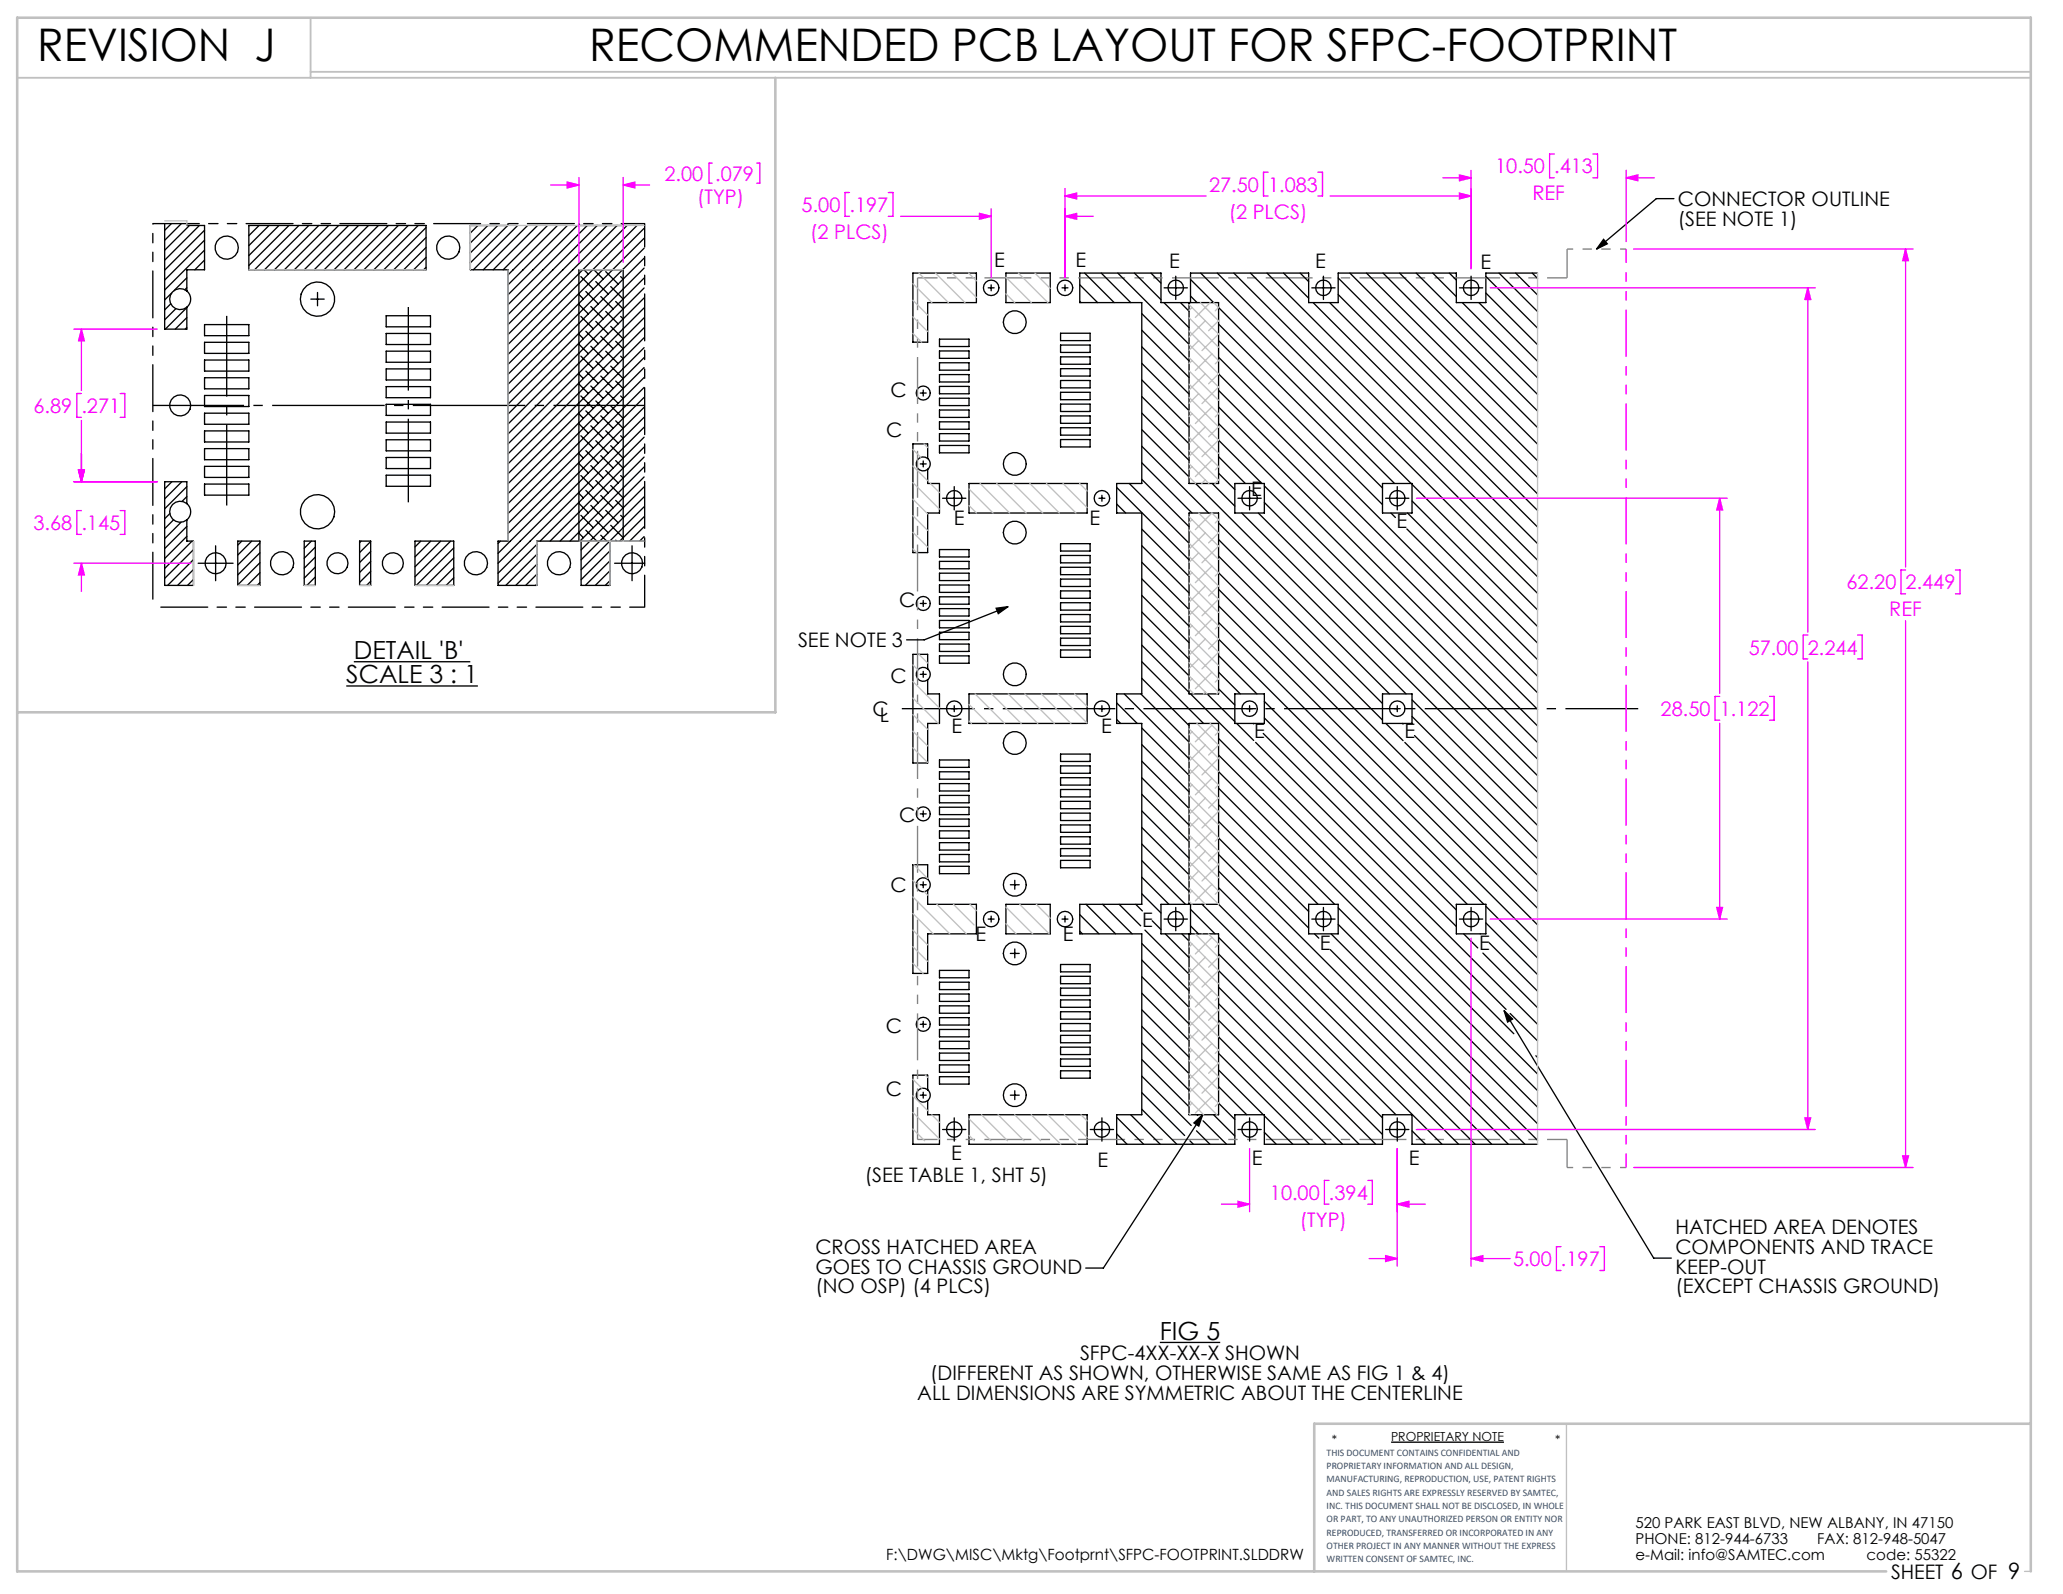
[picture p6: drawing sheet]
<svg xmlns="http://www.w3.org/2000/svg" width="279mm" height="216mm" viewBox="0 0 279 216" stroke-linecap="round" stroke-linejoin="round" font-family="sans-serif">
<path d="M0 0h279.4v215.9h-279.4z" fill="none" stroke="#fff" stroke-width=".18"/>
<g fill="none" stroke="#000" stroke-width=".18">
<path d="M22.3 30.3v14.3h3v-3M23.2 30.3l-.9 .9M23.2 39.7l-.9 .9M24.6 30.3l-2.3 2.2M25.3 39l-.3 .2M25.3 37.6l-1.7 1.8M25.3 39.4a1.43 1.43 0 0 0-1.9 .1 1.43 1.43 0 0 0 0 2 1.43 1.43 0 0 0 1.9 .1M25.3 39.4a1.42 1.42 0 0 1 0 2.2M25.3 30.3v.2h2.4v6h-2.4v2.9M25.7 30.5l-3.4 3.4M27 30.5l-4.7 4.7M27.7 31.2l-5.4 5.4"/>
<path d="M27.7 32.5l-5.4 5.4M27.7 33.9l-5.4 5.4M27.7 35.2l-1.3 1.3M33.7 30.5h24v6h-24zM33.7 30.5v.1M35.1 30.5l-1.4 1.4M36.4 30.5l-2.7 2.8M37.8 30.5l-4.1 4.1M39.1 30.5l-5.4 5.5M40.5 30.5l-6 6M41.8 30.5l-6 6M43 39.6v1.8"/>
<path d="M43.2 30.5l-6 6M44.5 30.5l-6 6M45.9 30.5l-6 6M47.2 30.5l-6 6M48.6 30.5l-6 6M49.9 30.5l-6 6M51.2 30.5l-6 6M52.6 30.5l-6 6M53.9 30.5l-6 6M55.3 30.5l-6 6M56.6 30.5l-6 6M57.7 30.8l-5.7 5.7"/>
<path d="M57.7 32.2l-4.4 4.3M57.7 33.5l-3 3M57.7 34.9l-1.7 1.6M57.7 36.2l-.3 .3M64.7 30.5l-1 1.1M66.1 30.5l-2.4 2.4M67.4 30.5l-3.7 3.8M68.8 30.5l-5.1 5.1M68.8 30.3v.2h-5.1v6h5.1v36.8h-1.3v6h5.2v-6h14.6M70.1 30.5l-6 6M71.5 30.5l-6 6M72.8 30.5l-6 6"/>
<path d="M74.1 30.5l-6 6M75.5 30.5l-6.7 6.7M76.8 30.5l-8 8.1M78.2 30.5l-9.4 9.4M78.4 39.9l.6 .6M78.4 30.3v.2h6v-.2M78.7 37.5l1.7 1.7M79.1 36.5l.6 .6M79.3 39.5l1.7 1.7M79.5 30.5l-10.7 10.8M80.4 36.5l1.3 1.3M80.7 38.1l1.7 1.7"/>
<path d="M80.9 30.5l-12.1 12.1M82 36.8l1.7 1.7M82.2 30.5l-13.4 13.5M82.7 38.8l1.7 1.7M83.6 30.5l-14.8 14.8M84.1 37.5l.3 .3M84.9 30.5l-16.1 16.2M86.3 30.5l-17.5 17.5M87.2 30.9l-18.4 18.5M87.2 32.3l-18.4 18.4M87.2 33.6l-18.4 18.5M87.2 35l-18.4 18.4"/>
<path d="M87.2 36.3l-18.4 18.4M87.2 37.7l-18.4 18.4M87.2 39l-18.4 18.4M123.6 37h8.6v4h-6.6v5.3h-2zM133.8 39h.8M134.2 38.6v.8M136.2 37h6v4h-6zM143.8 39h.8M144.2 38.6v.8M146.2 38.6l2.5 2.4M146.9 37l4 4M149.1 37l4 4"/>
<path d="M151.4 37l9.6 9.6M153.6 37l3.6 3.6M155.9 37l1.3 1.3M157.7 39h3.1M159.2 37.4v3.2M161.2 37.9l3.2 3.1M162.6 37l28.5 28.5M164.9 37l43.3 43.4M167.1 37l41.1 41.1M169.3 37l38.9 38.9M171.6 37l36.6 36.6M173.8 37l3.4 3.4"/>
<path d="M176.1 37l1.1 1.1M177.7 39h3.1M179.2 37.4v3.2M181.2 39.9l27 27M181.2 37.6l27 27M182.8 37l25.4 25.4M185.1 37l23.1 23.2M187.3 37l20.9 20.9M189.6 37l18.6 18.7M191.8 37l16.4 16.4M194 37l3.2 3.2M196.3 37l.9 .9"/>
<path d="M197.7 39h3.1M199.2 37.4v3.2M201.2 39.7l7 7M201.2 37.4l7 7M203 37l5.2 5.2M205.3 37l2.9 3M207.5 37l.7 .7M208.2 37h-7v4h-4v-4h-16v4h-4v-4h-16v4M217.2 32.4l.5 .6-1.5 .7zM226.7 26.9h-2.4l-8.1 6.8M23.1 41.2l-.8 .8M23.8 41.8l-1.5 1.5"/>
<path d="M25.3 41.7l-2.9 2.9M25.3 43l-1.6 1.6M25.3 44.4l-.2 .2M27.7 46.4h6v1.5h-6zM27.7 44h6v1.5h-6zM27.7 48.8h6v1.5h-6zM27.7 51.2h6v1.5h-6zM27.7 53.6h6v1.5h-6zM27.7 56h6v1.5h-6zM27.7 58.4h6v1.5h-6zM42.1 40.5h1.8M52.3 54.8h6v1.5h-6z"/>
<path d="M52.3 57.2h6v1.5h-6zM52.3 42.8h6v1.5h-6zM52.3 45.2h6v1.5h-6zM52.3 47.6h6v1.5h-6zM52.3 50h6v1.5h-6zM52.3 52.4h6v1.5h-6zM52.3 59.6h6v1.5h-6zM78.4 57.4l1.3 1.3M78.4 56.1l.6 .6M78.4 52l1.3 1.3M78.4 50.7l.6 .6M78.4 46.6l1.3 1.3"/>
<path d="M78.4 45.3l.6 .6M78.4 41.2l1.3 1.3M78.7 59l1.7 1.7M78.7 53.6l1.7 1.7M78.7 48.2l1.7 1.7M78.7 42.9l1.7 1.6M79.3 55.7l1.7 1.6M79.3 50.3l1.7 1.6M79.3 44.9l1.7 1.7M80 57.7l1.7 1.7M80 52.3l1.7 1.7M80 46.9l1.7 1.7"/>
<path d="M80 41.5l1.7 1.7M80.7 59.7l1.7 1.7M80.7 54.3l1.7 1.7M80.7 48.9l1.7 1.7M80.7 43.5l1.7 1.7M81.4 56.3l1.6 1.7M81.4 50.9l1.6 1.7M81.4 45.5l1.6 1.7M81.4 40.2l1.6 1.6M82 58.3l1.7 1.7M82 53l1.7 1.6M82 47.6l1.7 1.7"/>
<path d="M82 42.2l1.7 1.7M82.7 55l1.7 1.7M82.7 49.6l1.7 1.7M82.7 44.2l1.7 1.7M83.4 57l1 1M83.4 51.6l1 1M83.4 46.2l1 1M83.4 40.8l1 1.1M84.1 59l.3 .4M84.1 53.6l.3 .4M84.1 48.2l.3 .4M84.1 42.9l.3 .3"/>
<path d="M84.4 51.3l-15.6 15.6M87.2 41.7l-18.4 18.4M87.2 43l-18.4 18.5M87.2 44.4l-18.4 18.4M87.2 45.7l-18.4 18.5M87.2 47.1l-18.4 18.4M87.2 51.1l-18.4 18.5M87.2 52.5l-18.4 18.4M87.2 40.4l-18.4 18.4M87.2 49.8l-18.4 18.4M87.2 53.8l-18.4 18.5M87.2 55.2l-19.7 19.8"/>
<path d="M87.2 56.5l-19.7 19.8M87.2 57.9l-19.7 19.7M87.2 59.2l-14 14.1M87.2 48.4l-2.8 2.9M124.6 53.2h.8M125 52.8v.8M127.2 45.9h4v1h-4zM127.2 47.5h4v1h-4zM127.2 49.1h4v1h-4zM127.2 50.7h4v1h-4zM127.2 52.3h4v1h-4zM127.2 53.9h4v1h-4z"/>
<path d="M127.2 55.5h4v1h-4zM127.2 57.1h4v1h-4zM127.2 58.7h4v1h-4zM143.6 45.1h4v1h-4zM143.6 46.7h4v1h-4zM143.6 48.3h4v1h-4zM143.6 49.9h4v1h-4zM143.6 51.5h4v1h-4zM143.6 53.1h4v1h-4zM143.6 54.7h4v1h-4zM143.6 56.3h4v1h-4zM143.6 57.9h4v1h-4z"/>
<path d="M143.6 59.5h4v1h-4zM146.2 40.8l.2 .2M154.6 58.2l6.4 6.4M154.6 56l6.4 6.4M154.6 53.7l6.4 6.4M154.6 51.5l6.4 6.4M154.6 49.2l6.4 6.4M154.6 47l6.4 6.4M154.6 44.7l6.4 6.4M154.6 42.5l6.4 6.4M157.6 41l3.4 3.4M159.9 41l1.1 1.1"/>
<path d="M161 41v24.5h4v-24.5h-7.8v-4h-11v4h8.4v24.5h-3.4v4h3.4v24.5h-3.4v4h3.4v24.5h-8.4v4h8.4v24.5h-3.4v4h16v-4h4v4h16v-4h4v4h17M161.2 40.1l.9 .9M165 59.6l5.9 5.9M165 57.4l43.2 43.2M165 55.1l43.2 43.2M165 52.9l43.2 43.2M165 50.6l43.2 43.2M165 48.4l43.2 43.2M165 46.1l22.2 22.2M165 43.9l22.2 22.2M165 41.7l23.9 23.8M177.8 41l30.4 30.4"/>
<path d="M180.1 41l28.1 28.1M198 41l10.2 10.2M200.3 41l7.9 7.9M23 69.6l-.7 .7M23.3 65.2l-1 1M23.5 70.4l-1.2 1.2M24.5 70.7l-2.2 2.3M24.6 65.2l-2.3 2.4M25.3 65.9l-3 3M25.3 67.3l-.6 .6M25.3 71.3l-3 3M25.3 72.7l-3 3"/>
<path d="M25.3 68.2a1.43 1.43 0 0 0-1.9 .1 1.43 1.43 0 0 0 0 2 1.43 1.43 0 0 0 1.9 .1M25.3 68.2a1.43 1.43 0 0 1 0 2.2M25.3 68.2v-3h-3v14.1h3.9v-6h-.9v-2.9M26 73.3l-3.7 3.7M26.2 74.4l-3.9 3.9M26.2 75.8l-3.5 3.5M26.2 77.1l-2.1 2.2M26.2 78.5l-.8 .8M26.8 76.3h4.8M27.7 60.8h6v1.5h-6zM27.7 63.2h6v1.5h-6zM27.7 65.6h6v1.5h-6z"/>
<path d="M29.2 73.9v4.8M32.2 73.3h3v6h-3zM32.7 73.3l-.5 .5M34.1 73.3l-1.9 1.9M35.2 73.5l-3 3M35.2 74.9l-3 3M35.2 76.2l-3 3M35.2 77.6l-1.7 1.7M35.2 78.9l-.4 .4M41.2 73.3h1.5v6h-1.5zM42.2 73.3l-1 1M42.7 75.5l-1.5 1.5"/>
<path d="M42.7 76.8l-1.5 1.5M42.7 74.1l-1.5 1.5M42.7 78.2l-1.1 1.1M48.7 73.3h1.5v6h-1.5zM48.9 73.3l-.2 .2M50.2 73.3l-1.5 1.5M50.2 74.7l-1.5 1.5M50.2 76l-1.5 1.5M50.2 77.4l-1.5 1.5M50.2 78.7l-.6 .6M52.3 62h6v1.5h-6zM52.3 64.4h6v1.5h-6z"/>
<path d="M56.2 73.3h5.3v6h-5.3zM57 73.3l-.8 .8M58.3 73.3l-2.1 2.1M59.7 73.3l-3.5 3.5M61 73.3l-4.8 4.8M61.5 74.2l-5.1 5.1M61.5 75.6l-3.8 3.7M61.5 76.9l-2.4 2.4M61.5 78.3l-1.1 1M67.8 73.3l-.3 .3M72.7 73.7l-5.2 5.3M72.7 75.1l-4.2 4.2"/>
<path d="M72.7 76.4l-2.8 2.9M72.7 77.8l-1.5 1.5M72.7 79.1l-.2 .2M78.4 72.2l.6 .6M78.4 68.2l1.3 1.3M78.4 66.8l.6 .6M78.4 62.8l1.3 1.3M78.4 61.4l.6 .6M78.4 73.3v-36.8h6v36.8M78.7 69.8l1.7 1.7M78.7 64.4l1.7 1.7M78.7 73.3v6h3.9v-6"/>
<path d="M79.3 71.8l1.5 1.5M79.3 66.4l1.7 1.7M79.3 61l1.7 1.7M80 68.4l1.7 1.7M80 63.1l1.7 1.6M80.7 70.5l1.7 1.7M80.7 65.1l1.7 1.7M81.4 72.5l.8 .8M81.4 67.1l1.6 1.7M81.4 61.7l1.6 1.7M82 69.1l1.7 1.7M82 63.7l1.7 1.7"/>
<path d="M82.6 74.6l-3.9 3.9M82.6 76l-3.3 3.3M82.6 77.3l-2 2M82.6 78.7l-.6 .6M82.7 71.1l1.7 1.7M82.7 65.8l1.7 1.6M82.7 60.4l1.7 1.6M83.2 76.3h4.1M83.4 73.2l.1 .1M83.4 67.8l1 1M83.4 62.4l1 1M84.1 69.8l.3 .3"/>
<path d="M84.1 64.4l.3 .3M85.6 73.9v4.8M87.2 60.6l-12.7 12.7M87.2 61.9l-11.3 11.4M87.2 63.3l-10 10M87.2 64.6l-8.7 8.7M87.2 65.9l-8.5 8.6M87.2 67.3l-8.5 8.5M87.2 68.6l-8.5 8.6M87.2 71.3l-1.9 2M87.2 72.7l-.6 .6M87.2 70l-3.3 3.3"/>
<path d="M124.6 62.8h.8M125 62.4v.8M125.6 62.1a.95 .95 0 0 0-1.3 .1 .95 .95 0 0 0 0 1.3 .95 .95 0 0 0 1.3 .1M125.6 62.1a.95 .95 0 0 1 0 1.5M125.6 62.1v-2h-2v14.7h2v-5.3h1.6v-4h-1.6v-1.9M127.2 60.3h4v1h-4zM127.2 74.4h4v1h-4zM127.2 76h4v1h-4zM127.2 77.6h4v1h-4zM127.2 79.2h4v1h-4zM127.7 67.5h3.1M129.2 65.9v3.2"/>
<path d="M131.2 65.5h16v4h-16zM143.6 73.6h4v1h-4zM143.6 75.2h4v1h-4zM143.6 76.8h4v1h-4zM143.6 78.4h4v1h-4zM148.8 67.5h.8M149.2 67.1v.8M151.2 68.3l1.3 1.2M151.2 66l9.8 9.8M152.9 65.5l8.1 8.1M154.6 78.4l6.4 6.4M154.6 76.2l6.4 6.4"/>
<path d="M154.6 73.9l6.4 6.4M154.6 71.7l6.4 6.4M154.6 64.9l6.4 6.4M154.6 62.7l6.8 6.8M154.6 60.4l9.1 9.1M161 69.5h4v24.5h-4zM161.9 65.5l28.5 28.5M164.2 65.5l3 3.1M165 79.8l43.2 43.2M165 77.6l43.2 43.2M165 75.3l22.2 22.2M165 73.1l22.2 22.2"/>
<path d="M165 70.8l23.2 23.2M165 64.1l2.2 2.2M165 61.9l3.7 3.6M167.2 65.5h4v4h-4zM167.7 67.5h3.1M168.2 69.5l40 40.1M169.2 65.9v3.2M170.4 69.5l37.8 37.8M171.2 68.1l37 37M171.2 65.8l37 37M187.2 65.5h4v4h-4zM187.7 67.5h3.1"/>
<path d="M188.4 69.5l.6 .6M189.2 65.9v3.2M190.5 71.6l17.7 17.7M190.6 69.5l17.6 17.6M191.2 67.9l17 17M191.2 65.6l17 17M46.9 92.9h17.8M47.9 89.6h15.8M124.6 91.3h.8M124.6 81.7h.8M125 81.3v.8M125 90.9v.8"/>
<path d="M125.6 90.6a.95 .95 0 0 0-1.3 .1 .95 .95 0 0 0 0 1.3 .95 .95 0 0 0 1.3 .1M125.6 90.6a.95 .95 0 0 1 0 1.5M125.6 90.6v-2h-2v14.7h2v-5.3h1.6v-4h-1.6v-1.9M127.2 80.8h4v1h-4zM127.2 82.4h4v1h-4zM127.2 84h4v1h-4zM127.2 85.6h4v1h-4zM127.2 87.2h4v1h-4zM127.2 88.8h4v1h-4zM128.8 96h.8M129.2 95.6v.8M131.2 94h16v4h-16z"/>
<path d="M134.9 82.4l1.6-.2-1.3 .9zM136.5 82.2l-11.3 4.5h-2.4M143.6 80h4v1h-4zM143.6 81.6h4v1h-4zM143.6 83.2h4v1h-4zM143.6 84.8h4v1h-4zM143.6 86.4h4v1h-4zM143.6 88h4v1h-4zM148.8 96h.8M149.2 95.6v.8M151.2 97.5l.6 .5M151.2 95.2l2.8 2.8"/>
<path d="M152.3 94l8.7 8.8M154.5 94l6.5 6.5M154.6 98.6l6.4 6.4M154.6 91.9l6.4 6.4M154.6 89.6l8.4 8.4M154.6 87.4l6.4 6.4M154.6 85.1l6.4 6.4M154.6 82.9l6.4 6.4M154.6 80.6l6.4 6.4M161.2 94l42.8 42.7M163.5 94l3.7 3.7M165 93.3l2.2 2.2"/>
<path d="M165 91l3 3M165 88.8l5.2 5.2M165 86.6l36 35.9M165 84.3l43.2 43.2M165 82.1l43.2 43.2M167.2 94h4v4h-4zM167.5 98l2.3 2.3M168.8 96h.8M169.2 95.6v.8M169.7 98h.1M171.1 99.3l26.1 26.2M171.2 97.2l26 26"/>
<path d="M171.2 95l27.5 27.5M187.2 94h4v4h-4zM187.7 98l2.3 2.3M188.8 96h.8M189.2 95.6v.8M189.9 98l.1 .1M191.2 97l17 17M191.2 94.8l17 17M191.6 99.6l16.6 16.7M124.6 119.8h.8M124.6 110.2h.8M125 109.8v.8"/>
<path d="M125 119.4v.8M125.6 119.1a.95 .95 0 0 0-1.3 .1 .95 .95 0 0 0 0 1.3 .95 .95 0 0 0 1.3 .1M125.6 119.1a.95 .95 0 0 1 0 1.5M125.6 119.1v-2h-2v14.7h2v-5.3h6.6v-4h-6.6v-1.9M127.2 102.9h4v1h-4zM127.2 104.5h4v1h-4zM127.2 106.1h4v1h-4zM127.2 107.7h4v1h-4zM127.2 109.3h4v1h-4zM127.2 110.9h4v1h-4zM127.2 112.5h4v1h-4zM127.2 114.1h4v1h-4z"/>
<path d="M127.2 115.7h4v1h-4zM127.2 117.3h4v1h-4zM136.8 119.8h1.2M137.4 119.2v1.2M143.6 102.1h4v1h-4zM143.6 103.7h4v1h-4zM143.6 105.3h4v1h-4zM143.6 106.9h4v1h-4zM143.6 108.5h4v1h-4zM143.6 110.1h4v1h-4zM143.6 111.7h4v1h-4zM143.6 113.3h4v1h-4z"/>
<path d="M143.6 114.9h4v1h-4zM143.6 116.5h4v1h-4zM154.6 118.8l3.7 3.7M154.6 116.6l6 5.9M154.6 114.3l6.4 6.4M154.6 112.1l6.4 6.4M154.6 109.8l6.4 6.4M154.6 107.6l6.4 6.4M154.6 105.3l6.4 6.4M154.6 103.1l6.4 6.4M154.6 100.9l6.4 6.4M165 118l37 37"/>
<path d="M165 115.7l39.3 39.3M165 113.5l12.2 12.2M165 111.3l12.2 12.2M165 109l13.5 13.5M165 106.8l15.8 15.7M165 104.5l43.2 43.2M165 102.3l43.2 43.2M165 100l40 40M170.1 100.6l38.1 38.1M190.3 100.6l17.9 17.9M124.6 138.7h.8M125 138.3v.8"/>
<path d="M127.2 131.4h4v1h-4zM127.2 133h4v1h-4zM127.2 134.6h4v1h-4zM127.2 136.2h4v1h-4zM127.2 137.8h4v1h-4zM127.2 139.4h4v1h-4zM133.8 124.5h.8M134.2 124.1v.8M136.2 122.5h6v4h-6zM136.8 129.1h1.2M137.4 128.5v1.2M143.6 130.6h4v1h-4z"/>
<path d="M143.6 132.2h4v1h-4zM143.6 133.8h4v1h-4zM143.6 135.4h4v1h-4zM143.6 137h4v1h-4zM143.6 138.6h4v1h-4zM143.8 124.5h.8M144.2 124.1v.8M146.2 126.1l.4 .4M146.2 123.9l2.6 2.6M147.1 122.5l4 4M149.3 122.5l4 4M151.6 122.5l2.9 2.9"/>
<path d="M153.8 122.5l.9 .9M154.6 139l6.4 6.4M154.6 136.8l6.4 6.4M154.6 134.5l6.4 6.4M154.6 132.3l6.4 6.4M154.6 130l6.4 6.4M154.6 127.8l6.4 6.4M154.6 121.1l2.6 2.6M155.1 126l5.9 5.9M156 124.7l1.2 1.2M157.7 124.5h3.1M157.8 126.5l3.2 3.2"/>
<path d="M159.2 122.9v3.2M160.1 126.5l.9 1M161 122.5v-24.5h4v24.5h-7.8v4h7.8v24.5h-4v-24.5M161.2 125.4l1.1 1.1M161.2 123.2l3.4 3.3M161.2 122.5v4M162.8 122.5l32.5 32.5M165 138.2l16.8 16.8M165 135.9l19.1 19.1M165 133.7l21.3 21.3M165 131.5l22.2 22.2M165 129.2l22.2 22.2"/>
<path d="M165 127l24.1 24M165 122.5l32.5 32.5M165 120.2l34.8 34.8M177.2 122.5h4v4h-4zM177.7 124.5h3.1M178 126.5l.6 .6M179.2 122.9v3.2M180.2 128.6l26.3 26.4M180.3 126.5l27.9 28M181.2 125.2l27 27M181.2 123l27 27M197.2 122.5h4v4h-4z"/>
<path d="M197.7 124.5h3.1M198.2 126.5l1.9 1.9M199.2 122.9v3.2M200.5 126.5h.1M200.8 129.1l7.4 7.4M201.2 125l7 7M201.2 122.8l7 7M201.7 127.7l6.5 6.5M203.7 136.9l20.3 33.5h2.4M203.7 136.9l1.2 1.1-.7 .4zM204.5 137.3l3.7 3.7M124.6 148.3h.8"/>
<path d="M125 147.9v.8M125.6 147.6a.95 .95 0 0 0-1.3 .1 .95 .95 0 0 0 0 1.3 .95 .95 0 0 0 1.3 .1M125.6 147.6a.95 .95 0 0 1 0 1.5M125.6 147.6v-2h-2v9.4h3.6v-4h-1.6v-1.9M127.2 141h4v1h-4zM127.2 142.6h4v1h-4zM127.2 144.2h4v1h-4zM127.2 145.8h4v1h-4zM127.7 153h3.1M129.2 151.4v3.2M131.2 151h16v4h-16zM136.8 148.3h1.2"/>
<path d="M137.4 147.7v1.2M143.6 140.2h4v1h-4zM143.6 141.8h4v1h-4zM143.6 143.4h4v1h-4zM143.6 145h4v1h-4zM147.7 153h3.1M149.2 151.4v3.2M151.2 153.6l1.4 1.4M151.2 151.3l3.7 3.7M153.1 151l4 4M154.6 150.2l4.8 4.8M154.6 148l5.8 5.8"/>
<path d="M154.6 145.8l6.7 6.6M154.6 143.5l6.4 6.4M154.6 141.3l6.4 6.4M161.2 154.5l.4 .5M161.7 152.1l1.2-1.1-.5 1.5zM162 153.2l1.9 1.8M162.1 151l.1 .1M162.9 151l-13.5 20.8h-2.4M162.9 151.8l3.2 3.2M164.4 151l2.8 2.9M165 149.4l2.2 2.2M165 147.2l3.8 3.8"/>
<path d="M165 144.9l6.1 6.1M165 142.7l12.3 12.3M165 140.4l14.6 14.6M167.7 153h3.1M169.2 151.4v3.2M171.2 153.4l1.7 1.6M171.2 151.1l3.9 3.9M187.7 153h3.1M189.2 151.4v3.2M191.2 153.2l1.9 1.8M208 143l.2 .2M157.1 181.8h8.2"/>
<path d="M188.4 195.3h15.3"/>
<circle cx="30.7" cy="33.5" r="1.58"/>
<circle cx="60.7" cy="33.5" r="1.58"/>
<circle cx="134.2" cy="39" r="1.05"/>
<circle cx="144.2" cy="39" r="1.05"/>
<circle cx="159.2" cy="39" r="1.05"/>
<circle cx="179.2" cy="39" r="1.05"/>
<circle cx="199.2" cy="39" r="1.05"/>
<circle cx="24.4" cy="54.9" r="1.43"/>
<circle cx="43" cy="40.5" r="2.33"/>
<circle cx="125" cy="53.2" r=".95"/>
<circle cx="137.4" cy="43.6" r="1.55"/>
<circle cx="29.2" cy="76.3" r="1.42"/>
<circle cx="38.2" cy="76.3" r="1.58"/>
<circle cx="43" cy="69.3" r="2.32"/>
<circle cx="45.7" cy="76.3" r="1.42"/>
<circle cx="53.2" cy="76.3" r="1.42"/>
<circle cx="64.5" cy="76.3" r="1.58"/>
<circle cx="75.7" cy="76.3" r="1.58"/>
<circle cx="85.6" cy="76.3" r="1.42"/>
<circle cx="129.2" cy="67.5" r="1.05"/>
<circle cx="137.4" cy="62.8" r="1.55"/>
<circle cx="137.4" cy="72.1" r="1.55"/>
<circle cx="149.2" cy="67.5" r="1.05"/>
<circle cx="169.2" cy="67.5" r="1.05"/>
<circle cx="189.2" cy="67.5" r="1.05"/>
<circle cx="125" cy="81.7" r=".95"/>
<circle cx="129.2" cy="96" r="1.05"/>
<circle cx="137.4" cy="91.3" r="1.55"/>
<circle cx="149.2" cy="96" r="1.05"/>
<circle cx="169.2" cy="96" r="1.05"/>
<circle cx="189.2" cy="96" r="1.05"/>
<circle cx="125" cy="110.2" r=".95"/>
<circle cx="137.4" cy="100.6" r="1.55"/>
<circle cx="137.4" cy="119.8" r="1.55"/>
<circle cx="125" cy="138.7" r=".95"/>
<circle cx="134.2" cy="124.5" r="1.05"/>
<circle cx="137.4" cy="129.1" r="1.55"/>
<circle cx="144.2" cy="124.5" r="1.05"/>
<circle cx="159.2" cy="124.5" r="1.05"/>
<circle cx="179.2" cy="124.5" r="1.05"/>
<circle cx="199.2" cy="124.5" r="1.05"/>
<circle cx="129.2" cy="153" r="1.05"/>
<circle cx="137.4" cy="148.3" r="1.55"/>
<circle cx="149.2" cy="153" r="1.05"/>
<circle cx="169.2" cy="153" r="1.05"/>
<circle cx="189.2" cy="153" r="1.05"/>
</g>
<g fill="none" stroke="#c0c0c0" stroke-width=".18">
<path d="M22.3 29.9h3v.6M33.7 36.5h24M68.8 36.5v36.8M78.4 36.5h6M87.2 30.5h-23.5v6M123.6 38.4l2.6 2.6M124.4 37l4 4M126.7 37l4 4M128.9 37l3.3 3.3M131.2 37l1 1M136.2 39.8l1.2 1.2M136.2 37.6l3.5 3.4"/>
<path d="M137.9 37l4 4M140.2 37l2 2.1M208.2 37v118M123.6 45.2l1.2 1.1M123.6 42.9l2 2M123.6 40.7l2 2M161 59.2l4 4-.4 .5M161 57.4l4 4M161 55.6l4 4-2.2 2.3M161 53.8l4 4M161 52l4 4M161 50.2l4 4"/>
<path d="M161 48.4l4 4M161 46.6l4 4-1.3 1.4M161 44.8l4 4-.4 .5M161 43l4 4M161 41.2l4 4-2.2 2.3M161.4 56l-.4 .4M161.4 48.8l-.4 .4M161.4 41.7l-.4 .4M162.3 53.3l-1.3 1.3M162.3 46.1l-1.3 1.3M162.6 41l2.4 2.5-1.3 1.3M163.2 57.8l-2.2 2.2"/>
<path d="M163.2 50.6l-2.2 2.2M163.2 43.4l-2.2 2.2M163.9 41l-2 2M164.1 55.1l-2.2 2.3M164.1 47.9l-2.2 2.3M164.4 41l.6 .7-.4 .4M165 52.4l-2.2 2.3M165 57.8l-1.3 1.4M165 56l-.4 .5M26.2 73.3v6M32.2 79.3h3M41.2 79.3h1.5"/>
<path d="M48.7 79.3h1.5M56.2 79.3h5.3M72.7 73.3v6M78.4 73.3h8.8M82.6 73.3v6M123.6 60.9l1.1 1M123.6 74.3l.5 .5M123.6 72.1l2 2M123.6 69.9l2 2M123.6 67.6l2 2M123.6 65.4l3.6 3.6M123.6 63.1l2 2"/>
<path d="M125.1 60.1l.5 .5M126 65.5l1.2 1.2M131.2 68.5l1.1 1M131.2 66.2l3.3 3.3M132.7 65.5l4 4M135 65.5l4 4M137.2 65.5l4 4M139.5 65.5l4 4M141.7 65.5l4 4M144 65.5l3.2 3.3M146.2 65.5l1 1M161 64.6l.9 .9"/>
<path d="M161 62.8l2.7 2.7M161 61l4 4-.5 .5M161 79l4 4M161 77.2l4 4-2.2 2.2M161 75.4l4 4-1.3 1.3M161 73.6l4 4-.4 .4M161 71.8l4 4M161 70l4 4-2.2 2.2M161.4 63.2l-.4 .4M161.4 77.6l-.4 .4M161.4 70.4l-.4 .4M162.3 69.5l2.7 2.7-1.3 1.3"/>
<path d="M162.3 60.5l-1.3 1.3M162.3 74.9l-1.3 1.3M163.2 65l-.5 .5M163.2 79.4l-2.2 2.2M163.2 72.2l-2.2 2.2M164.1 62.3l-2.2 2.3M164.1 76.7l-2.2 2.2M164.6 70.8l.4-.4-.9-.9-2.2 2.2M123.6 90.1l.7 .6M123.6 99l2 2M123.6 96.8l2 2M123.6 94.5l3.5 3.5"/>
<path d="M123.6 92.3l3.6 3.6M124.5 88.6l1.1 1.2M131.2 97.7l.4 .3M131.2 95.4l2.6 2.6M132.1 94l4 4M134.3 94l4 4M136.5 94l4 4M138.8 94l4 4M141 94l4 4M143.3 94l3.9 3.9M145.5 94l1.7 1.7M161 93.3l.7 .7"/>
<path d="M161 91.5l2.5 2.5M161 89.7l4 4M161 87.9l4 4M161 86.1l4 4M161 84.4l4 4-2.2 2.2M161 82.6l4 4-1.3 1.3M161 80.8l4 4-.4 .4M161 98.7l4 4-2.2 2.3M161.4 91.9l-.4 .4M161.4 84.8l-.4 .4M161.4 99.1l-.4 .4M162.1 98l2.9 2.9-1.3 1.4"/>
<path d="M162.3 89.2l-1.3 1.3M162.3 82.1l-1.3 1.3M163.2 93.7l-.2 .3M163.2 86.6l-2.2 2.2M163.9 98l1.1 1.1M164.1 91l-2.2 2.3M164.1 83.9l-2.2 2.2M164.1 98.2l-2.2 2.3M165 93.7l-.2 .3M165 91.9l-.4 .5M165 99.1l-.4 .5M123.6 101.3l2 2"/>
<path d="M123.6 119.2l.5 .5M123.8 117.1l1.8 1.9M161 118.5l4 4M161 116.7l4 4-.4 .4M161 114.9l4 4M161 113.1l4 4-2.2 2.2M161 111.3l4 4-1.3 1.3M161 109.5l4 4-.4 .4M161 107.7l4 4M161 105.9l4 4-2.2 2.2M161 104.1l4 4-1.3 1.4M161 102.3l4 4-.4 .5"/>
<path d="M161 100.5l4 4M161.4 113.5l-.4 .4M161.4 106.3l-.4 .4M162.3 118l-1.3 1.3M162.3 110.8l-1.3 1.3M162.3 103.6l-1.3 1.3M163.2 115.3l-2.2 2.2M163.2 108.1l-2.2 2.2M163.2 100.9l-2.2 2.2M164.1 119.8l-2.2 2.2M164.1 112.6l-2.2 2.2M164.1 105.4l-2.2 2.3"/>
<path d="M123.6 130.5l1.4 1.3M123.6 128.2l2 2M123.6 126l2 2M123.6 123.7l2.8 2.8M123.6 121.5l5 5M125.2 120.8l.4 .4M126.9 122.5l4 4M129.1 122.5l2.8 2.8M131.4 122.5l.8 .9M136.2 125.1l1.4 1.4M136.2 122.9l3.7 3.6M138.1 122.5l4 4"/>
<path d="M140.4 122.5l1.8 1.9M161 122.1l.5 .4M161 120.3l2.2 2.2M161 138.2l4 4-.4 .5M161 136.4l4 4M161 134.6l4 4-2.2 2.3M161 132.8l4 4M161 131l4 4M161 129.3l4 4M161 127.5l4 4M161.4 120.7l-.4 .4M161.4 135l-.4 .4"/>
<path d="M161.4 127.9l-.4 .4M161.9 126.5l3.1 3.2M162.3 139.5l-1.3 1.3M162.3 132.4l-1.3 1.3M162.8 126.5h.1M163.2 122.5h.1M163.2 136.8l-2.2 2.2M163.2 129.7l-2.2 2.2M163.7 126.5l1.3 1.4-.4 .4M164.1 134.1l-2.2 2.3M164.1 127l-2.2 2.2M165 131.5l-2.2 2.2"/>
<path d="M165 136.8l-1.3 1.4M165 135l-.4 .5M165 129.7l-1.3 1.3M123.6 146.2l1.3 1.2M123.6 152.9l1.6 1.6M123.6 150.7l3.6 3.6M123.6 148.4l2 2M125.3 145.6l.3 .3M126.2 151l1 1M131.2 153.8l.8 .7M131.2 151.5l3 3M132.9 151l3.6 3.5"/>
<path d="M135.2 151l3.5 3.5M137.4 151l3.5 3.5M139.7 151l4 4M141.9 151l4 4M144.2 151l3 3.1M146.4 151l.8 .8M161 150.8l.2 .2M161 149l2 2M161 147.2l3.8 3.8M161 145.4l4 4-.4 .5M161 143.6l4 4M161 141.8l4 4-2.2 2.3"/>
<path d="M161 140l4 4-1.3 1.4M161.4 149.4l-.4 .4M161.4 142.2l-.4 .4M162.3 146.7l-1.3 1.3M163.2 144l-2.2 2.2M164.1 148.5l-2.2 2.3M164.1 141.3l-2.2 2.3M212.2 192.8v20M274.2 212.8h.8"/>
</g>
<path d="M2.3 10.5h272.7M42.1 2.4v8.1M42.1 9.7h232.9" fill="none" stroke="#c0c0c0" stroke-width=".25"/>
<path d="M105 10.5v86h-102.7M275 192.8h-97v20M255.5 212.8h-253.2v-210.4h272.7v210.4" fill="none" stroke="#c0c0c0" stroke-width=".35"/>
<path d="M20.7 82.2h66.6v-51.9h-66.6v51.9" fill="none" stroke="#000" stroke-width=".18" stroke-dasharray="6.3 1.3 1.3 1.3 1.3 1.3" stroke-dashoffset="-1.1"/>
<g fill="none" stroke="#f0f" stroke-width=".18">
<path d="M74.6 25.1h3.8M76.8 24.7l1.6 .4-1.6 .4zM78.4 24v11.5M84.4 25.1l1.6-.4v.8zM84.4 24v11.5M84.4 25.1h3.6M96.4 22.1h-.4v2.7h.4M102.5 22.1h.4v2.7h-.4M115.1 26.1h-.7v3.2h.7M120.3 26.1h.6v3.2h-.6M122 29.3h12.2M132.7 28.9l1.5 .4-1.5 .4z"/>
<path d="M134.2 28.3v9.3M144.2 26.6h19.1M144.2 25.5v12.1M144.2 29.3h3.8M144.2 26.6l1.6-.4v.7zM144.2 29.3l1.6-.4v.8zM171.7 23.3h-.6v3.3h.6M178.5 23.3h.6v3.3h-.6M180.1 26.6h19.1M195.4 24.1h3.8M197.7 23.7l1.5 .4-1.5 .4zM197.7 26.2l1.5 .4-1.5 .3z"/>
<path d="M199.2 23.1v13.3M201.8 39h44.1M210.5 20.9h-.6v3.2h.6M215.7 20.9h.7v3.2h-.7M220.2 24.1l1.6-.4v.8zM220.2 24.1h3.8M220.2 23.1v9.6M221.3 33.7h37.8M244.8 39l.4 1.6h-.8zM244.8 39v46.6M258.1 33.7l.4 1.6h-.8zM258.1 33.7v43.1"/>
<path d="M10 44.6h11.3M11 53.3h-.6v3.2h.6M11 44.6v8.3M11 56.9v8.4M11 44.6l.4 1.6h-.8zM16.3 53.3h.6v3.2h-.6M10 65.3h11.3M10 76.3h15.8M10.6 63.7h.8l-.4 1.6zM11 69.2h-.6v3.2h.6M11 76.3v3.8M11 76.3l.4 1.6h-.8z"/>
<path d="M16.3 69.2h.6v3.2h-.6M191.8 67.5h42.1M232.9 67.5l.4 1.6h-.8zM232.9 67.5v26.4M258.1 77.2h-.6v3.2h.6M264.8 77.2h.7v3.2h-.7M232.9 94.3h-.6v3.2h.6M232.9 98v26.5M239.7 94.3h.6v3.2h-.6M244.8 86h-.6v3.2h.6M244.8 89.7v63.3M251.6 86h.6v3.2h-.6"/>
<path d="M258.1 84.1v74M199.2 127.1v44.4M201.8 124.5h32.1M232.5 122.9h.8l-.4 1.6zM169.2 155.6v8.5M180 159.9h-.6v3.2h.6M185.2 159.9h.7v3.2h-.7M189.2 155.6v15.9M191.8 153h54.1M221.3 158.1h37.8M244.4 151.4h.8l-.4 1.6zM257.7 156.6h.8l-.4 1.5z"/>
<path d="M165.4 163.1h3.8M167.7 162.7l1.5 .4-1.5 .4zM185.4 170.5h3.8M187.7 170.1l1.5 .4-1.5 .4zM189.2 163.1h3.8M189.2 163.1l1.6-.4v.8zM199.2 170.5l1.6-.4v.8zM199.2 170.5h5.3M211.4 168.9h-.6v3.2h.6M216.7 168.9h.6v3.2h-.6"/>
</g>
<path d="M221.9 96h-99.8" fill="none" stroke="#000" stroke-width=".18" stroke-dasharray="15.2 1.3 1.3 1.3" stroke-dashoffset="5.4" stroke-linecap="butt"/>
<path d="M30.7 68.5v-25.7" fill="none" stroke="#000" stroke-width=".18" stroke-dasharray="15.2 1.3 1.3 1.3" stroke-dashoffset="4.3" stroke-linecap="butt"/>
<path d="M55.3 68v-26.4" fill="none" stroke="#000" stroke-width=".18" stroke-dasharray="15.2 1.3 1.3 1.3" stroke-dashoffset="3.9" stroke-linecap="butt"/>
<path d="M87.3 54.9h-66.6" fill="none" stroke="#000" stroke-width=".18" stroke-dasharray="15.2 1.3 1.3 1.3" stroke-dashoffset="2.9" stroke-linecap="butt"/>
<path d="M124.3 154.3v-116.7" fill="none" stroke="#808080" stroke-width=".18" stroke-dasharray="6.3 1.3 1.3 1.3 1.3 1.3" stroke-dashoffset="2" stroke-linecap="butt"/>
<path d="M212.2 37.6h-87.9M212.2 154.3h-87.9" fill="none" stroke="#808080" stroke-width=".18" stroke-dasharray="6.3 1.3 1.3 1.3 1.3 1.3" stroke-dashoffset="3.6" stroke-linecap="butt"/>
<path d="M212.2 33.7v3.9M212.2 154.3v3.8" fill="none" stroke="#808080" stroke-width=".18" stroke-dasharray="6.3 1.3 1.3 1.3 1.3 1.3" stroke-linecap="butt"/>
<path d="M220.2 33.7h-8M220.2 158.1h-8" fill="none" stroke="#808080" stroke-width=".18" stroke-dasharray="6.3 1.3 1.3 1.3 1.3 1.3" stroke-dashoffset="5.5" stroke-linecap="butt"/>
<path d="M220.2 158.1v-124.4" fill="none" stroke="#808080" stroke-width=".18" stroke-dasharray="6.3 1.3 1.3 1.3 1.3 1.3" stroke-dashoffset="4.5" stroke-linecap="butt"/>
<path d="M220.2 158.1v-124.4" fill="none" stroke="#f0f" stroke-width=".18" stroke-dasharray="6.3 1.3 1.3 1.3 1.3 1.3" stroke-dashoffset="4.5" stroke-linecap="butt"/>
<path d="M217.2 32.4l.5 .6-1.5 .7zM134.9 82.4l1.6-.2-1.3 .9zM161.7 152.1l1.2-1.1-.5 1.5zM203.7 136.9l1.2 1.1-.7 .4z" fill="#000"/>
<g fill="#f0f">
<path d="M257.7 156.6h.8l-.4 1.5zM258.1 33.7l.4 1.6h-.8zM197.7 23.7l1.5 .4-1.5 .4zM220.2 24.1l1.6-.4v.8z"/>
<path d="M167.7 162.7l1.5 .4-1.5 .4zM189.2 163.1l1.6-.4v.8zM199.2 170.5l1.6-.4v.8zM187.7 170.1l1.5 .4-1.5 .4zM244.8 39l.4 1.6h-.8zM244.4 151.4h.8l-.4 1.6zM232.9 67.5l.4 1.6h-.8zM232.5 122.9h.8l-.4 1.6zM197.7 26.2l1.5 .4-1.5 .3zM144.2 26.6l1.6-.4v.7zM144.2 29.3l1.6-.4v.8zM132.7 28.9l1.5 .4-1.5 .4zM84.4 25.1l1.6-.4v.8zM76.8 24.7l1.6 .4-1.6 .4zM11 44.6l.4 1.6h-.8zM10.6 63.7h.8l-.4 1.6zM10.6 63.7h.8l-.4 1.6zM11 76.3l.4 1.6h-.8z"/>
</g>
<g font-size="6.1">
<text x="5" y="8.2">REVISION J</text>
<text x="79.8" y="8.3">RECOMMENDED PCB LAYOUT FOR SFPC-FOOTPRINT</text>
</g>
<g font-size="3.4">
<text x="47.9" y="89.3">DETAIL 'B'</text>
<text x="46.9" y="92.5">SCALE 3 : 1</text>
<text x="157.1" y="181.5">FIG 5</text>
</g>
<g font-size="2.7" fill="#f0f">
<text x="202.5" y="23.5">10.50</text>
<text x="210.5" y="23.5">.413</text>
<text x="90" y="24.5">2.00</text>
<text x="94.4" y="27.7">(TYP)</text>
<text x="96.9" y="24.5">.079</text>
<text x="108.6" y="28.7">5.00</text>
<text x="115.1" y="28.7">.197</text>
<text x="163.7" y="26">27.50</text>
<text x="166.4" y="29.6">(2 PLCS)</text>
<text x="171.7" y="26">1.083</text>
<text x="207.5" y="27.1">REF</text>
<text x="109.7" y="32.4">(2 PLCS)</text>
<text x="4.5" y="55.9">6.89</text>
<text x="11" y="55.9">.271</text>
<text x="4.5" y="71.8">3.68</text>
<text x="11" y="71.8">.145</text>
<text x="250.1" y="79.8">62.20</text>
<text x="255.9" y="83.5">REF</text>
<text x="258.1" y="79.8">2.449</text>
<text x="236.8" y="88.7">57.00</text>
<text x="244.8" y="88.7">2.244</text>
<text x="224.9" y="97">28.50</text>
<text x="232.9" y="97">1.122</text>
<text x="172" y="162.5">10.00</text>
<text x="176.1" y="166.2">(TYP)</text>
<text x="180" y="162.5">.394</text>
<text x="204.9" y="171.5">5.00</text>
<text x="211.4" y="171.5">.197</text>
</g>
<g font-size="2.7">
<text x="227.2" y="28">CONNECTOR OUTLINE</text>
<text x="227.2" y="30.6">(SEE NOTE 1)</text>
<text x="134.7" y="36.1">E</text>
<text x="145.7" y="36.1">E</text>
<text x="158.3" y="36.3">E</text>
<text x="178.1" y="36.3">E</text>
<text x="200.5" y="36.4">E</text>
<text x="120.6" y="53.8">C</text>
<text x="120" y="59.2">C</text>
<text x="129.2" y="71.1">E</text>
<text x="147.6" y="71.1">E</text>
<text x="169.4" y="67.2">E</text>
<text x="189.1" y="71.5">E</text>
<text x="121.8" y="82.2">C</text>
<text x="108.1" y="87.6">SEE NOTE 3</text>
<text x="120.6" y="92.5">C</text>
<text x="118.2" y="97">C</text>
<text x="119.2" y="97.7">L</text>
<text x="128.9" y="99.3">E</text>
<text x="149.1" y="99.3">E</text>
<text x="169.8" y="100">E</text>
<text x="190.2" y="100">E</text>
<text x="121.8" y="111.3">C</text>
<text x="120.6" y="120.9">C</text>
<text x="154.7" y="125.5">E</text>
<text x="132.1" y="127.5">E</text>
<text x="144" y="127.5">E</text>
<text x="178.7" y="128.6">E</text>
<text x="200.3" y="128.6">E</text>
<text x="120" y="139.9">C</text>
<text x="120" y="148.5">C</text>
<text x="117.1" y="160.2">(SEE TABLE 1, SHT 5)</text>
<text x="128.8" y="157.1">E</text>
<text x="148.6" y="158.1">E</text>
<text x="169.5" y="157.8">E</text>
<text x="190.8" y="157.8">E</text>
<text x="226.9" y="167.2">HATCHED AREA DENOTES</text>
<text x="110.4" y="169.8">CROSS HATCHED AREA</text>
<text x="110.4" y="172.5">GOES TO CHASSIS GROUND</text>
<text x="226.9" y="169.8">COMPONENTS AND TRACE</text>
<text x="226.9" y="172.5">KEEP-OUT</text>
<text x="110.4" y="175.2">(NO OSP) (4 PLCS)</text>
<text x="226.9" y="175.2">(EXCEPT CHASSIS GROUND)</text>
<text x="146.3" y="184.3">SFPC-4XX-XX-X SHOWN</text>
<text x="124.2" y="189.6">ALL DIMENSIONS ARE SYMMETRIC ABOUT THE CENTERLINE</text>
<text x="126" y="186.9">(DIFFERENT AS SHOWN, OTHERWISE SAME AS FIG 1 &amp; 4)</text>
<text x="256.1" y="213.9">SHEET 6 OF 9</text>
</g>
<text font-size="2.1" x="120" y="211.3">F:\DWG\MISC\Mktg\Footprnt\SFPC-FOOTPRINT.SLDDRW</text>
<g font-size="2">
<text x="221.5" y="207">520 PARK EAST BLVD, NEW ALBANY, IN 47150</text>
<text x="221.5" y="209.2">PHONE: 812-944-6733</text>
<text x="246.1" y="209.2">FAX: 812-948-5047</text>
<text x="221.5" y="211.3">e-Mail: info@SAMTEC.com</text>
<text x="252.8" y="211.3">code: 55322</text>
</g>
<g font-size="1.7">
<text x="180.4" y="195.6">*</text>
<text x="188.4" y="195.2">PROPRIETARY NOTE</text>
<text x="210.6" y="195.6">*</text>
</g>
<g font-size="1.4" fill="#1f497d">
<text x="179.7" y="197.2">THIS DOCUMENT CONTAINS CONFIDENTIAL AND</text>
<text x="179.7" y="199">PROPRIETARY INFORMATION AND ALL DESIGN,</text>
<text x="179.7" y="200.8">MANUFACTURING, REPRODUCTION, USE, PATENT RIGHTS</text>
<text x="179.7" y="202.6">AND SALES RIGHTS ARE EXPRESSLY RESERVED BY SAMTEC,</text>
<text x="179.7" y="204.4">INC. THIS DOCUMENT SHALL NOT BE DISCLOSED, IN WHOLE</text>
<text x="179.7" y="206.2">OR PART, TO ANY UNAUTHORIZED PERSON OR ENTITY NOR</text>
<text x="179.7" y="208">REPRODUCED, TRANSFERRED OR INCORPORATED IN ANY</text>
<text x="179.7" y="209.8">OTHER PROJECT IN ANY MANNER WITHOUT THE EXPRESS</text>
<text x="179.7" y="211.6">WRITTEN CONSENT OF SAMTEC, INC.</text>
</g>
</svg>
